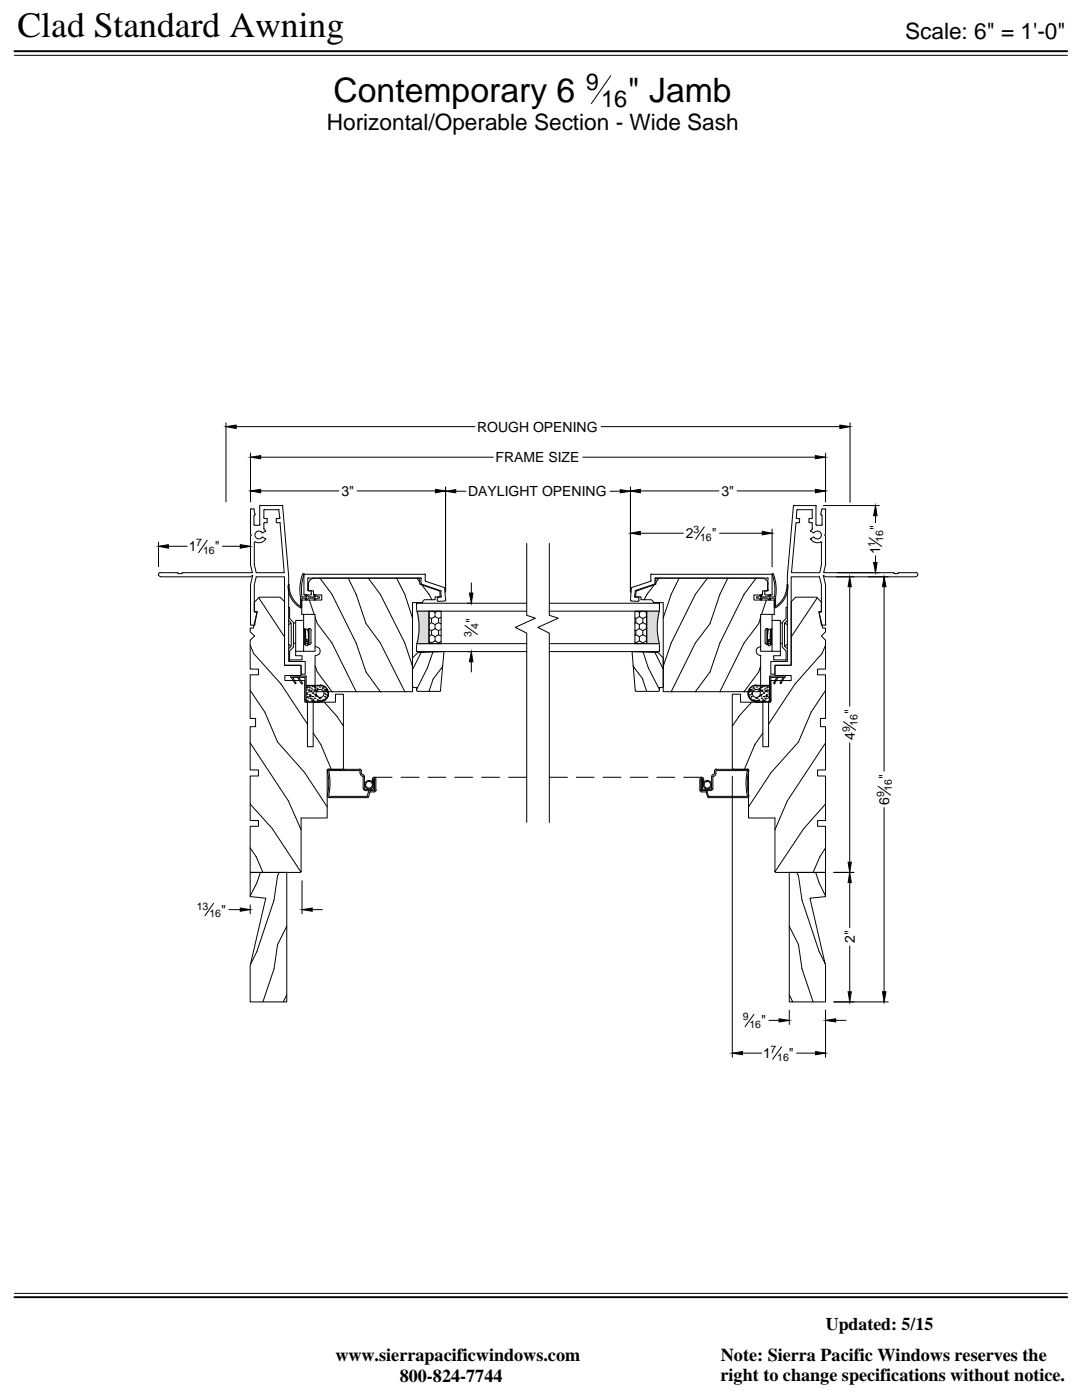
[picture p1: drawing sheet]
<svg xmlns="http://www.w3.org/2000/svg" width="216mm" height="279mm" viewBox="0 0 216 279" stroke-linecap="round" stroke-linejoin="round" font-family="sans-serif">
<!-- layer: DIM -->
<g fill="none" stroke="#000" stroke-width=".2">
<path d="M2.9 11h210.1M121.9 15.1l-3.9 5.6M45.1 84.4v15.7M47.1 85.1h47.6M50 90.4v9.7M52 91.2h46.4M52 98h15.6M71.3 98h15.6M88.9 97.2v21M90.9 98h2.1M116.3 91.2h46.4M120 85.1h47.6"/>
<path d="M121.7 98h2.1M125.8 97.2v21M127.8 98h15.7M147.1 98h15.6M164.7 90.4v9.7M169.6 84.4v15.9M31.6 108.2v4.9M33.6 109h3.7M41.3 107.8l-1.7 2.5M44.4 109h3.5M50 108.2v2.9M94.1 116.3v2.1"/>
<path d="M127.8 106.4h8.5M140.5 105.1l-1.7 2.5M143.6 106.4h8.5M154.1 105.6v7.5M164.3 100.9h11.2M166.9 115.1h3.5M167.1 114.3h8.4M169.6 117.1v23.9M173.2 115.1h4M173.4 107.3l2.5 1.7M174.7 102.9v1.4M174.7 110.9v1.4"/>
<path d="M176.4 117.1v36.8M82.3 136.9l.2 .3M82.3 137v-5.7l1.1-1.1 5.2-.2-.7 7.8M82.5 137.2h.6v.6l.3 .2M83.3 138h4.4M84 130.2l-1.7 3.3M86.4 130.2l-1.1 3.1-2.2 4.3M88 137.8l-.3 .2M88.3 132.8l-.2 .5-1.7 2.2-.8 2.5M92.8 124.8l2.5 1.8M93.2 120.4h1M93.2 130h1"/>
<path d="M94.1 132.1v2M126.3 132.8l2 2.7M128.2 135.5l.8 2.5M128.3 130.2l1.1 3.1 2.2 4.3M130.7 130.2l1.6 3.3M132.3 137v-5.7l-1-1.1-5.2-.2 .7 7.9 4.5 .1 .3-.2v-.6h.6M132.4 136.9l-.2 .3M146.1 154.9v56.1M168.3 144l2.5 1.7M169.6 148.3v23.8M175.2 156.9l2.5 1.8M60.3 175.8v6.6"/>
<path d="M166.4 174.1h4M169.6 176.1v9.1M176.4 161.2v36.7M42.6 180.3l-1.7 2.4M45.7 181.5h2.2M49.9 180.6v1.8M62.3 181.5h2M166.4 200h10.8M169.6 188.8v9.1M148.2 210.2h3.8M150.4 202.4l-1.7 2.5M153.4 203.6h2.1"/>
<path d="M156 208.9l-1.8 2.5M157.5 201.6v2.9M158.9 210.2h3.9M164.7 201.6v9.4M166.8 203.6h2M2.9 258.1h210.1"/>
</g>
<g fill="#000" stroke="#000" stroke-width=".2">
<path d="M45.1 85.1l2-.3v.7zM50 91.2l2-.3v.7zM50 98l2-.3v.7zM86.9 97.7l2 .3-2 .4zM88.9 98l2-.3v.7zM123.8 97.7l2 .3-2 .4zM125.8 98l2-.3v.7zM162.7 90.9l2 .3-2 .4zM162.7 97.7l2 .3-2 .4zM167.6 84.8l2 .3-2 .4zM31.6 109l2-.3v.7zM47.9 108.7l2.1 .3-2.1 .4z"/>
<path d="M93.7 118.4h.7l-.3 2zM125.8 106.4l2-.4v.7zM152.1 106l2 .4-2 .3zM169.6 115.1l.3 2h-.7zM174.7 100.9l.3 2h-.7zM174.3 112.3h.7l-.3 2zM176.4 115.1l.4 2h-.7zM94.1 130l.3 2.1h-.7zM169.2 172.1h.7l-.3 2zM169.6 174.1l.3 2h-.7zM47.9 181.2l2 .3-2 .4zM60.3 181.5l2-.3v.7z"/>
<path d="M169.2 197.9h.7l-.3 2.1zM176.1 197.9h.7l-.4 2.1zM146.1 210.2l2.1-.3v.6zM155.5 203.3l2 .3-2 .4zM162.8 209.9l1.9 .3-1.9 .3zM164.7 203.6l2.1-.3v.7z"/>
</g>
<!-- layer: PRODUCTS -->
<g fill="none" stroke="#000" stroke-width=".2">
<path d="M32 114.3h3.5l.2 .2M32 115.1h18l.4-.3-.4 1.9v7.9M32 114.2a.41 .41 0 0 0-.4 .4 .41 .41 0 0 0 .4 .5M36.4 114.3l-.2 .2h-.6M50 101.7v4.9l.2 .2-.2 .2v5.6M50 112.7l.4 1.6-14.1 .1M50.1 101.6h.5M50.1 101.5l-.1 .2M50.6 101.5l.1 .2M50.7 104.7l.1 .1M50.7 101.7l.2 .9M50.7 102.8v1.9"/>
<path d="M50.8 104.8h.9M50.9 102.6l-.1 .2M51.6 119.3l5.2 7.8M51.8 101v3.7M51.9 104.7l-.2 .1M52 100.9h4.3M52 100.8l-.2 .2M52.3 106.2a.79 .79 0 0 0-1.2 0 .79 .79 0 0 0 0 1.1 .79 .79 0 0 0 1.2 0M52.5 107.2l.4 .3M52.5 107.2l-.3 .1M52.6 101.8v1.5l.2 .2M52.6 104.5v1l.3 .4"/>
<path d="M52.8 103.5h.4M52.8 101.7h2.7M52.8 101.7l-.2 .1M52.8 104.3l-.2 .1M52.9 106l-.4 .3h-.3M52.9 107.7a1.71 1.71 0 0 1-2.1 .5l-.1 4.4M53 107.5v.2M53 105.9v.2M53.2 103.4l.1 .2M53.3 103.6v.6M53.3 104.2l-.1 .1h-.4M55.1 104.2l.2 .1h.5"/>
<path d="M55.3 103.4l-.2 .2v.6M55.5 101.7l.2 .1M55.6 101.8l.2 1.6M55.8 104.3l.1 .1M55.9 103.3l-.1 .2h-.5M55.9 104.5l.8 9.8h-5.6l-.4-1.6M56.3 100.8l.2 .2M56.4 101l1.2 14v17h3.3v2.5h-.8v-1.7h-3.3v-17.7h-5.7l-.4 1.6v5.5h.4M57.5 116.8a5.1 5.1 0 0 0 2.5 4.5M57.7 116.7l-.2 .1M60.2 119.1h1l-.3-.3 .2-.2 .5 .5h1.3l-.3-.3 .2-.2 .6 .5h.4v.3h-.4l-.6 .4-.2-.2 .3-.2h-1.3l-.5 .4-.2-.2 .3-.2h-1v1.9h-.2M60.4 114.5h.1l.1 .1"/>
<path d="M60.4 114.6l-.4 1.3-.2 1.3 .2 3.8a5.2 5.2 0 0 1-2.3-4.3M60.6 114.7v3.9M60.6 118.6l.2 .1M60.8 118.7h1.1M60.8 114.6h23.9M60.8 114.5a7.2 7.2 0 0 0-.5 4.6M61.5 115.4h22.4M61.5 117.7l.3 .2M61.6 115.3l-.2 .2v2.3l.5 .1M61.7 117.9h.9v.8h1.6v1.1h-4v2.8h2.7v6.5M61.7 119.8l1 2.8M62 117.8l.2 .3"/>
<path d="M62.1 118.1v.4M62.2 118.5l-.2 .2M62.6 115.4h21.2v1.2l4 1.4v1.1h-1v.6h-2.1l-.4 .6h-2v17.7h-19M62.6 115.4a1.24 1.24 0 0 0-1.1 1.2v1.1M63.8 115.4l2.4 3.2 4.9 9.7 1.9 5.8 2.9 3.9M69.5 115.4l1.6 3.2 1.9 5.9 2.9 3.8 4.9 9.7M73.5 115.4l2.4 3.2 4.9 9.7 1.5 4.7M79.1 115.4l1.7 3.2 1.5 4.7M83.2 115.4l.6 .8M83.9 115.3l.2 .2M84 115.5l.1 1.1 3.7 1.2M84.2 116.8l1.4 1.8 .6 1.1"/>
<path d="M84.7 114.5l.2 .2M84.8 114.7v1.2M84.8 115.8l.2 .2M84.9 116l3.8 1.3 .2 2.5M87.3 119.8l.2 .2M87.9 119.2l-.6 .1v.5M87.9 117.8l.1 .1M88 118v1.1M88.1 119l-.2 .2M88.8 119.9l-1.4 .1M89 119.7l-.2 .2M105.1 108.5v14.3l1.7 .6-4 1.8 2.3 1.2v37.7"/>
<path d="M109.6 108.5v14.3l1.8 .6-4.1 1.8 2.3 1.2v37.7M125.8 119.7l.1 .2M126.6 119l.2 .2h.5M126.8 118l-.2 1.1M126.9 117.8l-.1 .1M127.3 119.2l.2 .2M127.5 119.4v.4M127.5 119.8l-.2 .2-1.4-.1M129.8 116l-3.8 1.3-.2 2.5M129.9 114.7v1.2M129.9 115.8l-.1 .2M130 114.6h23.9"/>
<path d="M130 114.5l-.1 .2M130.5 116.8l-1.4 1.8-.6 1.1M130.6 116.6l-3.8 1.2M130.8 116.4l-.2 .2M130.8 115.4h22.3M130.8 115.3l-.1 .2v1M131.5 115.4l-.6 .8M135.5 115.4l-1.6 3.2-1.6 4.7M141.2 115.4l-2.4 3.2-4.9 9.7-1.6 4.7M145.2 115.4l-1.6 3.2-1.9 5.9-2.9 3.8-4.9 9.7M150.9 115.4l-2.4 3.2-4.9 9.7-1.9 5.8-2.9 3.9M152.1 115.4h-21.2v1.2l-4 1.4-.1 1.1h1.1v.6h2.1l.4 .4v.2h1.9v17.7h19.1"/>
<path d="M152.2 115.4a1.24 1.24 0 0 1 1 1.2M152.6 118.1v.4l.2 .2h1.1l.2-.1M152.8 117.9h.3M152.8 117.8l-.2 .3M152.9 119.8l-.9 2.8M153.1 115.3l.2 .2M153.2 116.6v1.1M153.2 117.7l-.2 .2h-.8v.8h-1.8v1.1h4.1v2.8h-2.7v6.5M153.2 115.5v2.3M153.3 117.8l-.2 .1M154 114.5l.1 .2M154.1 114.7v3.9"/>
<path d="M154.1 114.7l.5 1.8-.1 2.6M154.3 114.6l.4 1.3 .2 1.3-.1 3.8a5.2 5.2 0 0 0 2.2-4.3M154.3 114.5h-.1l-.1 .1M154.5 119.1h-1.1l.4-.3-.2-.2-.6 .5h-1.3l.3-.3-.1-.2-.6 .5h-.4v.3h.4l.6 .4 .1-.2-.3-.2h1.3l.6 .4 .2-.2-.4-.2h1.1v1.9h.3M157.1 116.7l.1 .1M157.2 116.8a5.1 5.1 0 0 1-2.4 4.5M158.3 101l-1.2 14v17h-3.3v2.5h.8v-1.7h3.3v-17.7h5.6l.4 1.6v5.5h-.3M158.4 100.9h4.3M158.5 100.8l-.2 .2M158.8 104.5l-.9 9.8h5.7l.3-1.6M158.9 103.3l.1 .2h.4M158.9 104.3h.5"/>
<path d="M159 104.3l-.2 .1M159 101.8l-.1 1.6M159.1 101.7h2.8M159.2 101.7l-.2 .1M159.4 103.4l.2 .2M159.5 103.6v.6M159.6 104.2l-.2 .1M161.4 104.2l.2 .1h.3M161.6 103.5h.3M161.6 103.4l-.2 .2v.6M161.8 105.9v.2M161.8 106l.4 .3"/>
<path d="M161.8 107.5v.2M161.8 107.7a1.56 1.56 0 0 0 2 .5M162 101.7l.1 .1M162 104.3l.1 .1M162.1 101.8v1.6M162.1 104.5v1M162.1 103.3l-.1 .2M162.1 105.5l-.3 .4M162.2 107.2l.3 .1M162.2 107.2l-.4 .3M162.5 106.3h-.3M162.5 106.2a.79 .79 0 0 1 1.2 0 .79 .79 0 0 1 0 1.1 .79 .79 0 0 1-1.2 0"/>
<path d="M162.7 100.8l.2 .2M162.8 101v3.7M163.1 119.3l-5.2 7.8M163.7 108.1l.3 .2M163.9 108.3v4.3M164 112.6h.1M164 101.7l-.2 .9 .2 .2v1.9M164.1 101.6h.5M164.1 104.7l-.2 .1h-.9l-.2-.1M164.1 101.5l-.1 .2M164.6 101.5l.2 .2M164.7 101.7v4.9l-.2 .2 .2 .2v5.6"/>
<path d="M164.7 112.7l-.4 1.6h14.1l.1 .2M164.8 112.6h.1M179.3 114.3l-.2 .2h-.6M182.7 114.3l-3.5 .1M182.7 115.1h-18l-.4-.3 .4 1.9v7.9M182.7 114.2a.41 .41 0 0 1 .4 .4 .41 .41 0 0 1-.4 .5M49.9 128.8l.7 1.6 5.5 6.1 5.2 8M49.9 137.8l2.9 4.3 2.6 6 5.4 6.1 4.5 6.8M50 124.6l.1 .2M50.1 124.8h.6M50.9 124.6l-.2 .2M51.2 122.1l.1 .2"/>
<path d="M51.3 122.4l-.5 2.3M57.6 121.2h.2v2.2l.8 .8v5l-.8 .7v2.1M57.6 123.8l.5 .6v4.6l-.5 .5M57.6 128.6l.4 .4M58 124.3l-.4 .4M58.4 135.2l.6 1.1M58.6 128.4h.4M58.6 124.3h.4M58.9 136.3l.1 .1M59 136.4l-.1 .1M59 130h1.6M59 136.2v.2"/>
<path d="M59.4 135.2l.7 1.2M59.6 135.2l.7 1.1M60.2 136.4h.1M60.2 136.5h.1M60.3 136.2v.2M60.6 123.8h-1.6v7.1h1.3v.8h-2.5M60.6 125.5h.2v3.1h-.2M60.6 122.6v7.4M60.7 135.2h-2.6l.8 1.2M60.7 135.1l.2 .2M60.8 125.5l.1 .1M60.8 135.3v4.4l.1 .2 .4 .2"/>
<path d="M60.9 125.8l.1 .2M60.9 125.6l-.1 3M61 134.9h-2.6v-.2l-.4 .2 .1 .3M61 128.1v.5M61 134.9l.2 .1M61.1 139.6l.1 .2 .3 .2M61.1 136.8h2.7M61.1 127.7v.4h.2v-.3M61.1 135.1v4.5M61.1 128l-.2 .2M61.2 139.2h.1M61.2 137.2h.1"/>
<path d="M61.2 138.4h.1M61.2 138.3h.1M61.2 137.5h.1M61.3 139.8h.1M61.3 139.1h.1M61.3 136.9h.1M61.3 138.6h.1M61.3 137.2h.1M61.3 128l.2 .2M61.4 137.7h.1M61.5 137.1h.1M61.5 139.3h.1"/>
<path d="M61.5 128.1v.5M61.5 125.8v1.8l-.2 .1-.3-.1v-1.8M61.5 125.8l-.3-.3-.2 .1-.1 .4M61.5 138.1h.1M61.5 127.7l.1 .9M61.5 125.6v1M61.5 125.8v.1M61.6 137.9h.1M61.6 125.5l.1 3.1zM61.6 125.5l-.1 .1M61.7 137.1h.1M61.7 138.9h.1"/>
<path d="M61.7 137.5h.1M61.7 125.4l.2 .1 .2 .3M61.7 137.9h.1M61.7 137.2h.1M61.7 138.7h.1M61.7 139h.1M61.8 139.4h.1M61.8 138.6h.1M61.9 139.1h.1M61.9 138h.1M61.9 138.8h.1M62 138h.1"/>
<path d="M62 139.7h.1M62 137.3h.1M62 137.9h.1M62 125.8v2.5M62.1 128.2l-.2 .4h-.2M62.1 139.4h.1M62.1 137.9h.1M62.2 139.1h.1M62.2 138.3h.1M62.2 137.5h.1M62.2 137h.1M62.2 139.8h.1"/>
<path d="M62.3 139.8h.1M62.3 139h.1M62.4 138.4h.1M62.4 139h.1M62.4 139.6h.1M62.4 136.8h.1M62.5 136.9h.1M62.5 139.8h.1M62.5 138.3h.1M62.6 138h.1M62.6 137h.1M62.6 137.7h.1"/>
<path d="M62.7 139.3h.1M62.7 138.6h.1M62.7 137.9h.1M62.7 137.2h.1M62.7 139.9h.1M62.7 137h.1M62.8 139.4h.1M62.8 137.9h.1M62.8 138.6h.1M62.9 137.9h.1M62.9 138.7h.1M62.9 137.2h.1"/>
<path d="M62.9 129v1h-2.3M62.9 123.2l.4 1.3 2.9 3.8 4.9 9.7M62.9 132.9l.4 1.2 2.9 3.9M62.9 130.8v6.8M62.9 138.9h.1M62.9 137.6l.1 .2 .3 .2M62.9 129.1a.86 .86 0 0 1 1 .8 .86 .86 0 0 1-1 .9M63.1 137.9h.1M63.1 138.8h.1M63.2 137.5h.1M63.3 137.5h.1M63.3 136.9h.1"/>
<path d="M63.3 139.7h.1M63.3 137.3h.1M63.3 139h.1M63.3 137.6h.1M63.3 139.9h.1M63.4 139.8h.1M63.6 139.8h.1M63.6 136.8h.1M63.6 139.3h.1M63.7 136.9h.1M63.7 139.4h.1M63.8 137.2h.1"/>
<path d="M63.8 139.4h.1M63.8 139.8h.1M63.9 136.7a1.68 1.68 0 0 1 1.6 1.7 1.68 1.68 0 0 1-1.6 1.7M63.9 136.8a1.62 1.62 0 0 1 1.6 1.6 1.62 1.62 0 0 1-1.6 1.6M63.9 139.3h.1M64 136.9h.1M64.1 139.8h.1M64.3 137.5h.1M64.3 139.8h.1M64.3 137.2h.1M64.4 137.3h.1M64.5 139.7h.1"/>
<path d="M64.5 137.3h.1M64.7 139.7h.1M64.7 137.7h.1M64.7 139.8h.1M64.8 138.4h.1M64.8 139h.1M64.8 137.6h.1M64.8 139.3h.1M64.8 138.5h.1M64.8 137.9h.1M64.8 139.1h.1M65 137.7h.1"/>
<path d="M65 138.7h.1M65.1 139.3h.1M65.2 137.7h.1M65.2 137.9h.1M65.2 138h.1M65.3 138.2h.1M65.3 139h.1M65.3 138.6h.1M65.3 138.7h.1M66.2 138h.1M71.1 138h.1M75.9 138h.1"/>
<path d="M80.8 138h.1M83.1 122h2.5v6.5h-2.5M83.2 121.9a12.4 12.4 0 0 1 0 6.5M85.6 122h2.4v6.5h-2.4zM85.6 123.2l.5 .2M85.6 125.6l.5 .2M85.6 128l.5 .3M85.9 122l-.3 .1M86.1 123.4v.9M86.1 125.8v.9M86.1 128.3v.2M86.1 124.3l-.5 .3"/>
<path d="M86.1 126.7l-.5 .3M86.1 124.3l.7 .3M86.1 126.7l.7 .4M86.4 122l.4 .2M86.8 122.2v.9M86.8 124.6v.9M86.8 127.1v.8M86.8 123.1l-.7 .3M86.8 125.5l-.7 .3M86.8 127.9l-.7 .4M86.8 123.1l.7 .3M86.8 125.5l.7 .3"/>
<path d="M86.8 127.9l.7 .4M87.3 122l-.5 .2M87.5 123.4v.9M87.5 125.8v.9M87.5 128.3v.2M87.5 124.3l-.7 .3M87.5 126.7l-.7 .4M87.5 124.3l.5 .2M87.5 126.7l.5 .2M87.8 122l.2 .1M88 123.2l-.5 .2M88 125.6l-.5 .2"/>
<path d="M88 128l-.5 .3M105.1 128.5h-22v1.5h22M105.1 120.4h-22v1.6h22M109.6 128.5h22v1.5h-22M109.6 120.4h22v1.6h-22M126.7 122h2.3v6.5h-2.3zM126.7 123.3l.2 .1M126.7 125.8h.2M126.7 128.2l.2 .1M126.9 123.4v.9M126.9 125.8v.9M126.9 128.3v.2"/>
<path d="M126.9 124.3l-.2 .1M126.9 126.7l-.2 .1M126.9 124.3l.7 .3M126.9 126.7l.7 .4M127.1 122l.5 .2M127.6 122.2v.9M127.6 124.6v.9M127.6 127.1v.8M127.6 123.1l-.7 .3M127.6 125.5l-.7 .3M127.6 127.9l-.7 .4M127.6 123.1l.7 .3"/>
<path d="M127.6 125.5l.7 .3M127.6 127.9l.7 .4M128 122l-.4 .2M128.3 123.4v.9M128.3 125.8v.9M128.3 128.3v.2M128.3 124.3l-.7 .3M128.3 126.7l-.7 .4M128.3 124.3l.7 .3M128.3 126.7l.7 .4M128.5 122l.5 .2M129 122.2v.9"/>
<path d="M129 124.6v.9M129 127.1v.8M129 123.1l-.7 .3M129 124.6h.1M129 125.5l-.7 .3M129 127.1h.1M129 127.9l-.7 .4M129 123.1h.1M129 125.5h.1M129 127.9h.1M129 122.2h.1M131.6 121.9a12.4 12.4 0 0 0 0 6.5"/>
<path d="M131.6 122h-2.6v6.5h2.6M133.9 138h.1M138.8 138h.1M143.6 138h.1M148.5 138h.1M149.4 139h.1M149.4 138.2h.1M149.4 138.6h.1M149.4 138.7h.1M149.5 137.7h.1M149.5 137.9h.1M149.5 138h.1"/>
<path d="M149.6 139.3h.1M149.6 137.7h.1M149.7 138.7h.1M149.7 137.7h.1M149.8 139.3h.1M149.9 138.5h.1M149.9 137.9h.1M149.9 139.1h.1M149.9 137.6h.1M149.9 138.4h.1M149.9 139h.1M150 137.7h.1"/>
<path d="M150.1 139.7h.1M150.1 139.8h.1M150.2 139.7h.1M150.2 137.3h.1M150.3 137.2h.1M150.4 139.8h.1M150.4 137.5h.1M150.6 139.8h.1M150.7 136.9h.1M150.8 139.3h.1M150.9 139.4h.1M150.9 139.8h.1"/>
<path d="M150.9 136.8h2.7M150.9 136.7a1.68 1.68 0 0 0-1.7 1.7 1.68 1.68 0 0 0 1.7 1.7h2.3M150.9 137.2h.1M151 136.9h.1M151 139.4h.1M151.1 139.8h.1M151.1 139.3h.1M151.1 136.8h.1M151.3 139.8h.1M151.3 139.7h.1M151.4 137.5h.1M151.4 139.9h.1"/>
<path d="M151.4 139h.1M151.5 136.9h.1M151.5 139.7h.1M151.5 137.3h.1M151.5 137.6h.1M151.5 137.5h.1M151.6 137.9h.1M151.6 138.8h.1M151.8 138.9h.1M151.8 137.9h.1M151.8 138.7h.1M151.8 129v1h2.3"/>
<path d="M151.8 123.2l-.4 1.3-2.9 3.8-4.9 9.7M151.8 132.9l-.4 1.2-2.9 3.9M151.8 130.8v6.8M151.8 129.1a.86 .86 0 0 0-.9 .8 .86 .86 0 0 0 .9 .9M151.8 137.6v.2l-.4 .2M151.8 137.2h.1M151.9 139.4h.1M151.9 138.6h.1M151.9 139.9h.1M151.9 137.9h.1M152 137.9h.1M152 137.2h.1"/>
<path d="M152 137h.1M152 139.3h.1M152 137.7h.1M152.1 138h.1M152.2 137h.1M152.2 139.8h.1M152.2 136.9h.1M152.2 139.6h.1M152.2 138.3h.1M152.2 136.8h.1M152.3 139h.1M152.3 138.4h.1"/>
<path d="M152.4 139.8h.1M152.4 139h.1M152.4 138.3h.1M152.5 137.5h.1M152.5 139.1h.1M152.5 137h.1M152.5 139.8h.1M152.6 139.4h.1M152.6 137.9h.1M152.7 138h.1M152.7 139.7h.1M152.7 137.3h.1"/>
<path d="M152.7 137.9h.1M152.7 125.8v2.4v.2l.4 .2M152.8 139.1h.1M152.8 138.8h.1M152.9 139.4h.1M152.9 138h.1M152.9 138.6h.1M152.9 137.9h.1M153 137.2h.1M153 137.1h.1M153 138.7h.1M153 139h.1"/>
<path d="M153 137.5h.1M153 138.9h.1M153 125.5l.1 3.1zM153.1 125.4l-.2 .1-.2 .3M153.1 137.9h.1M153.1 125.5l.1 .1M153.2 138.1h.1M153.2 137.1h.1M153.2 125.6v1M153.2 127.7v.8M153.2 125.8v.1M153.2 139.3h.1"/>
<path d="M153.2 128.1v.5M153.2 125.8l-.1 1.8 .3 .1 .3-.1v-1.8M153.2 125.8l.3-.3 .2 .1v.4M153.2 128.5l-.1 .1M153.3 139.1h.1M153.3 137.7h.1M153.4 138.6h.1M153.4 128l-.2 .2M153.4 139.8h.1M153.4 139.1h.1M153.4 138.3h.1M153.4 136.9h.1"/>
<path d="M153.4 137.2h.1M153.5 137.5h.1M153.5 137.2h.1M153.6 136.8h-2.7a1.62 1.62 0 0 0-1.6 1.6 1.62 1.62 0 0 0 1.6 1.6M153.6 139.2h.1M153.6 138.4h.1M153.6 127.7v.4h-.2v-.3M153.6 139.6l-.2 .4h-.2M153.6 128l.3 .2M153.7 134.9h2.6v-.2l.4 .4M153.7 134.9l-.1 .1v4.6M153.7 128.1v.5"/>
<path d="M153.8 125.6v2.9M153.9 139.7l-.1 .2-.3 .2M153.9 128.5l.1 .1M153.9 125.8l-.1 .2M153.9 125.5v3.1h.2M153.9 135.2h2.6l-.7 1.2M153.9 125.5h.2M154 125.5l-.1 .1M154 135.1l-.2 .2v4.4M154.1 123.8h1.6v7.1h-1.3v.8h2.5M154.1 122.6v7.4M154.1 130h1.6"/>
<path d="M154.4 136.5h.1M154.5 136.2v.2M154.6 136.4h-.1M155 135.2l-.6 1.1M155.3 135.2l-.7 1.2M155.7 136.4v.1M155.7 128.4h.4M155.7 124.3h.4M155.7 136.2l.2 .1M156.3 135.2l-.7 1.1M156.6 124.3l.5 .4M156.7 135l-.1 .2"/>
<path d="M157.1 121.2h-.2v2.2l-.8 .8v5l.8 .7v2.1M157.1 123.8l-.6 .6v4.6l.6 .5M157.1 128.6l-.5 .4M163.5 122.4l.4 2.3M163.6 122.1l-.1 .2M163.9 124.6l.2 .2M164.7 128.8l-.7 1.6-5.4 6.1-5.2 8M164.7 137.8l-2.8 4.3-2.6 6-5.4 6.1-4.5 6.8M164.8 124.6l-.2 .2h-.6M49.9 148.3l7.6 11.5 2.6 5.8M61.2 140.1h2.6M61.5 140.1h2.3"/>
<path d="M62.2 140h.1M62.5 146.3l1.5 2.3 2.1 4.9M62.6 140h.1M64.7 140.1l2.6 2.9 1.2 1.9M65.4 158.8v.3l.3 .1M65.6 153.9l.3 2-.3 2.8M65.6 158.8l.1 .1h7.5l.1-.1M65.7 153.5h6M65.7 159.2h7.6M65.7 153.5l-.3 .2a12.4 12.4 0 0 1-.1 5M65.7 153.8h6M65.8 153.7l-.2 .2"/>
<path d="M68.5 153.3v-14.8h-1.6v1.6h-4.4v8.9h-1.2v-8.9h-.5v-4.3h-4v-1h3.3v-2h-3.3v-12.7l-.9-.9h-4.1l-1.1 1v1.8h.6l-.7 3.3h-.7v.8l.9 .8-.9 .9v5.7h1.7v1.2h-1.7v8.7h1.1v1.6h-1.1v8.7h1.7v1.2h-1.7v8.9h1.7v1.1h-1.7v9.2h9.9M68.6 153.3l-.3 .2h-3v9.8h-5.2v10.6l-.2 .2M71.7 153.5h.2l.2 .4M71.7 153.7l.2 .2M71.8 153.9v.5M71.9 154.3l.1 .3 .4 .3M72.1 153.9v.5M72.1 154.3l.3 .3M72.4 154.6l.3 .3v2.6h1.8v-1.9h.2v2.1v-2.2v-.1l-.1 .1M72.4 154.9l.1 .1M72.5 155v2.4M72.5 157.4l.1 .2 .3 .1"/>
<path d="M73.5 158l-.2 .9M73.6 159l-.3 .2M73.8 157.7l-.2 .2M74 158l-.5 1M74.5 155.5v.8h-.2v-.8a.35 .35 0 0 1 .4-.4 .35 .35 0 0 1 .3 .4v2.2M74.6 155.1h3.6M74.7 157.7l.1-.1-.2 .2h-1.8M75.1 157.6l-.2 .4h-1M80 155.1h3.6M85.4 155.1h3.6M90.7 155.1h3.6M96.1 155.1h3.6"/>
<path d="M101.5 155.1h3.6M109.6 155.1h3.6M115 155.1h3.6M120.3 155.1h3.6M125.7 155.1h3.6M131.1 155.1h3.5M136.4 155.1h3.6M139.6 157.6l.1 .2 .4 .2M139.6 155.5v2.2M139.9 157.6l.2 .2M140 155.5l.1-.1 .1 .9h.2v-.8a.35 .35 0 0 0-.3-.4 .35 .35 0 0 0-.4 .4M140 157.6l.1 .1"/>
<path d="M140 157.8h1.9M140 158h.8M140.8 158l.2 .1M140.9 157.7l.3 .2M140.9 158.1l.3 .9 .3 .2M141.1 158l.3 .9M141.4 158.8l.1 .1M141.4 159.2h7.6M141.5 158.9h7.5M142 155.1v2.4h-1.8v-1.9h-.3v2.1v-2.2M142.3 154.6l-.2 .1-.1 .3M142.3 154.9l-.1 2.5-.3 .3"/>
<path d="M142.6 154.3l-.3 .3M142.8 153.9v.5M142.9 154.3l-.1 .3-.5 .3M142.9 153.8h6.1M142.9 153.5h6.1M143 153.5l-.4 .2v.7M143 153.7l-.1 .2M146.1 153.3v-14.8h1.7v1.6h4.4v8.9h1.2v-8.9h.4v-4.3h4.1v-1h-3.3v-2h3.3v-12.7l.9-.9h4.1l1 1v1.8h-.5l.8 3.3h.5v.8l-.8 .8 .8 .9v5.7h-1.6v1.2h1.6v8.7h-1v1.6h1v8.7h-1.6v1.2h1.6v8.9h-1.6v1.1h1.6v9.2l-10-.1-.1-10.7h-5.2v-9.8h-3M146.2 153.3l.2 .2M147.5 143l-1.4 1.9M149 153.7l.2 .2M149 153.5l.3 .1 .1 .3"/>
<path d="M149.1 153.9l-.2 2.7 .2 2.1M149.2 158.8l-.2 .1M149.4 153.9l-.3 2.7 .3 2.1M149.4 158.8l-.1 .3-.3 .1M150 140.1l-2.6 2.9M150.9 140.1h2.5M152.2 140h.1M152.2 146.3l-1.6 2.3-2.1 4.9M152.5 140h.1M164.7 148.3l-7.6 11.5-2.5 5.8M49.9 174.1h7.3v25.9h-7.3v-7.3l3.1-13.4-3.1-.4zM49.9 169.2l1.2 1.8 1.4 3.1"/>
<path d="M49.9 160.5l4.5 4.9 5.6 8.6M52 174.1l-.7 2.1-1.4 2.6M55.7 174.1l-.3 .7-.7 4.8-3.4 10.3-1.3 2.4M157.5 174.1h7.2v4.8l-3.1 .4 3.1 13.4v7.3h-7.2zM158.9 174.1l.4 .7 .7 4.8 3.5 10.3 1.2 2.4M162.8 174.1l.7 2.1 1.2 2.6M164.7 169.2l-1.1 1.8-1.4 3.1M164.7 160.5l-4.4 4.9-5.7 8.6M57.2 184.8l-1.8 3.7-.7 4.9-2.2 6.6M57.2 198.6l-.7 1.4M157.5 184.8l1.8 3.7 .7 4.9 2.2 6.6M157.5 198.6l.7 1.4"/>
<circle cx="61.2" cy="128.7" r=".26"/>
<circle cx="63.9" cy="138.4" r=".79"/>
<circle cx="150.9" cy="138.4" r=".79"/>
<circle cx="153.5" cy="128.7" r=".26"/>
<circle cx="73.6" cy="156.6" r=".67"/>
<circle cx="73.6" cy="156.6" r=".86"/>
<circle cx="141.1" cy="156.6" r=".67"/>
<circle cx="141.1" cy="156.6" r=".86"/>
</g>
<g fill="#dbdbdb" stroke="#dbdbdb" stroke-width=".2">
<path d="M83.1 122h2.5z"/>
<path d="M83.4 126.9h2.2v1.6z"/>
<path d="M129 122h2.6z"/>
<path d="M129 126.9h2.3l.3 1.6z"/>
<path d="M83.1 122l.3 1.6h2.2zM83.1 122h2.5v1.6z"/>
<path d="M83.4 123.6l.2 1.6h2zM83.4 123.6h2.2v1.6z"/>
<path d="M83.6 125.2l-.2 1.7h2.2zM83.6 125.2h2v1.7z"/>
<path d="M83.1 128.5h2.5zM83.4 126.9l2.2 1.6h-2.5z"/>
<path d="M129 122v1.6h2.3zM129 122h2.6l-.3 1.6z"/>
<path d="M129 123.6v1.6h2.1zM129 123.6h2.3l-.2 1.6z"/>
<path d="M129 125.2v1.7h2.3zM129 125.2h2.1l.2 1.7z"/>
<path d="M129 128.5h2.6zM129 126.9l2.6 1.6h-2.6z"/>
</g>
<!-- layer: DIM -->
<path d="M2.9 10.2h210.1M2.9 258.9h210.1" fill="none" stroke="#000" stroke-width=".38"/>
<text font-size="7.1" x="3.5" y="7.4">Clad Standard Awning</text>
<g font-size="6.7">
<text x="66.6" y="20.3">Contemporary 6</text>
<text x="125.3" y="20.3">&quot; Jamb</text>
</g>
<g font-size="4.7">
<text x="116.9" y="17.9">9</text>
<text x="120" y="21.3">16</text>
</g>
<g font-size="4.5">
<text x="180.6" y="7.8">Scale: 6&quot; = 1'-0&quot;</text>
<text x="65.2" y="25.9">Horizontal/Operable Section - Wide Sash</text>
</g>
<g font-size="3.6">
<text x="164.8" y="265.4">Updated: 5/15</text>
<text x="66.9" y="271.6">www.sierrapacificwindows.com</text>
<text x="79.8" y="275.7">800-824-7744</text>
<text x="143.8" y="275.6">right to change specifications without notice.</text>
<text x="143.8" y="271.5">Note: Sierra Pacific Windows reserves the</text>
</g>
<g font-size="2.8">
<text x="95.2" y="86.2">ROUGH OPENING</text>
<text x="98.9" y="92.3">FRAME SIZE</text>
<text x="68.1" y="99">3&quot;</text>
<text x="93.4" y="99.1">DAYLIGHT OPENING</text>
<text x="144" y="99">3&quot;</text>
<text x="136.8" y="107.4">2</text>
<text x="142.1" y="107.4">&quot;</text>
<text x="175.6" y="105.8" transform="rotate(-90 175.6 105.8)">&quot;</text>
<text x="37.7" y="110">1</text>
<text x="42.9" y="110">&quot;</text>
<text x="175.6" y="110.5" transform="rotate(-90 175.6 110.5)">1</text>
<text x="95" y="124.3" transform="rotate(-90 95 124.3)">&quot;</text>
<text x="170.6" y="142.5" transform="rotate(-90 170.6 142.5)">&quot;</text>
<text x="170.6" y="147.7" transform="rotate(-90 170.6 147.7)">4</text>
<text x="177.4" y="155.4" transform="rotate(-90 177.4 155.4)">&quot;</text>
<text x="177.4" y="160.6" transform="rotate(-90 177.4 160.6)">6</text>
<text x="44.1" y="182.6">&quot;</text>
<text x="170.6" y="188.2" transform="rotate(-90 170.6 188.2)">2&quot;</text>
<text x="151.9" y="204.7">&quot;</text>
<text x="152.3" y="211.2">1</text>
<text x="157.4" y="211.2">&quot;</text>
</g>
<g font-size="2.1">
<text x="138.4" y="106.4">3</text>
<text x="139.7" y="107.9">16</text>
<text x="39.1" y="109">7</text>
<text x="40.5" y="110.6">16</text>
<text x="174.7" y="109.2" transform="rotate(-90 174.7 109.2)">1</text>
<text x="176.2" y="108.1" transform="rotate(-90 176.2 108.1)">16</text>
<text x="95.5" y="125.5" transform="rotate(-90 95.5 125.5)">4</text>
<text x="94.1" y="127.1" transform="rotate(-90 94.1 127.1)">3</text>
<text x="169.6" y="146.2" transform="rotate(-90 169.6 146.2)">9</text>
<text x="171.1" y="144.8" transform="rotate(-90 171.1 144.8)">16</text>
<text x="176.4" y="159.1" transform="rotate(-90 176.4 159.1)">9</text>
<text x="177.9" y="157.8" transform="rotate(-90 177.9 157.8)">16</text>
<text x="39.3" y="181.5">13</text>
<text x="41.8" y="183.1">16</text>
<text x="148.2" y="203.6">9</text>
<text x="149.5" y="205.2">16</text>
<text x="153.7" y="210.2">7</text>
<text x="155.1" y="211.7">16</text>
</g>
</svg>
